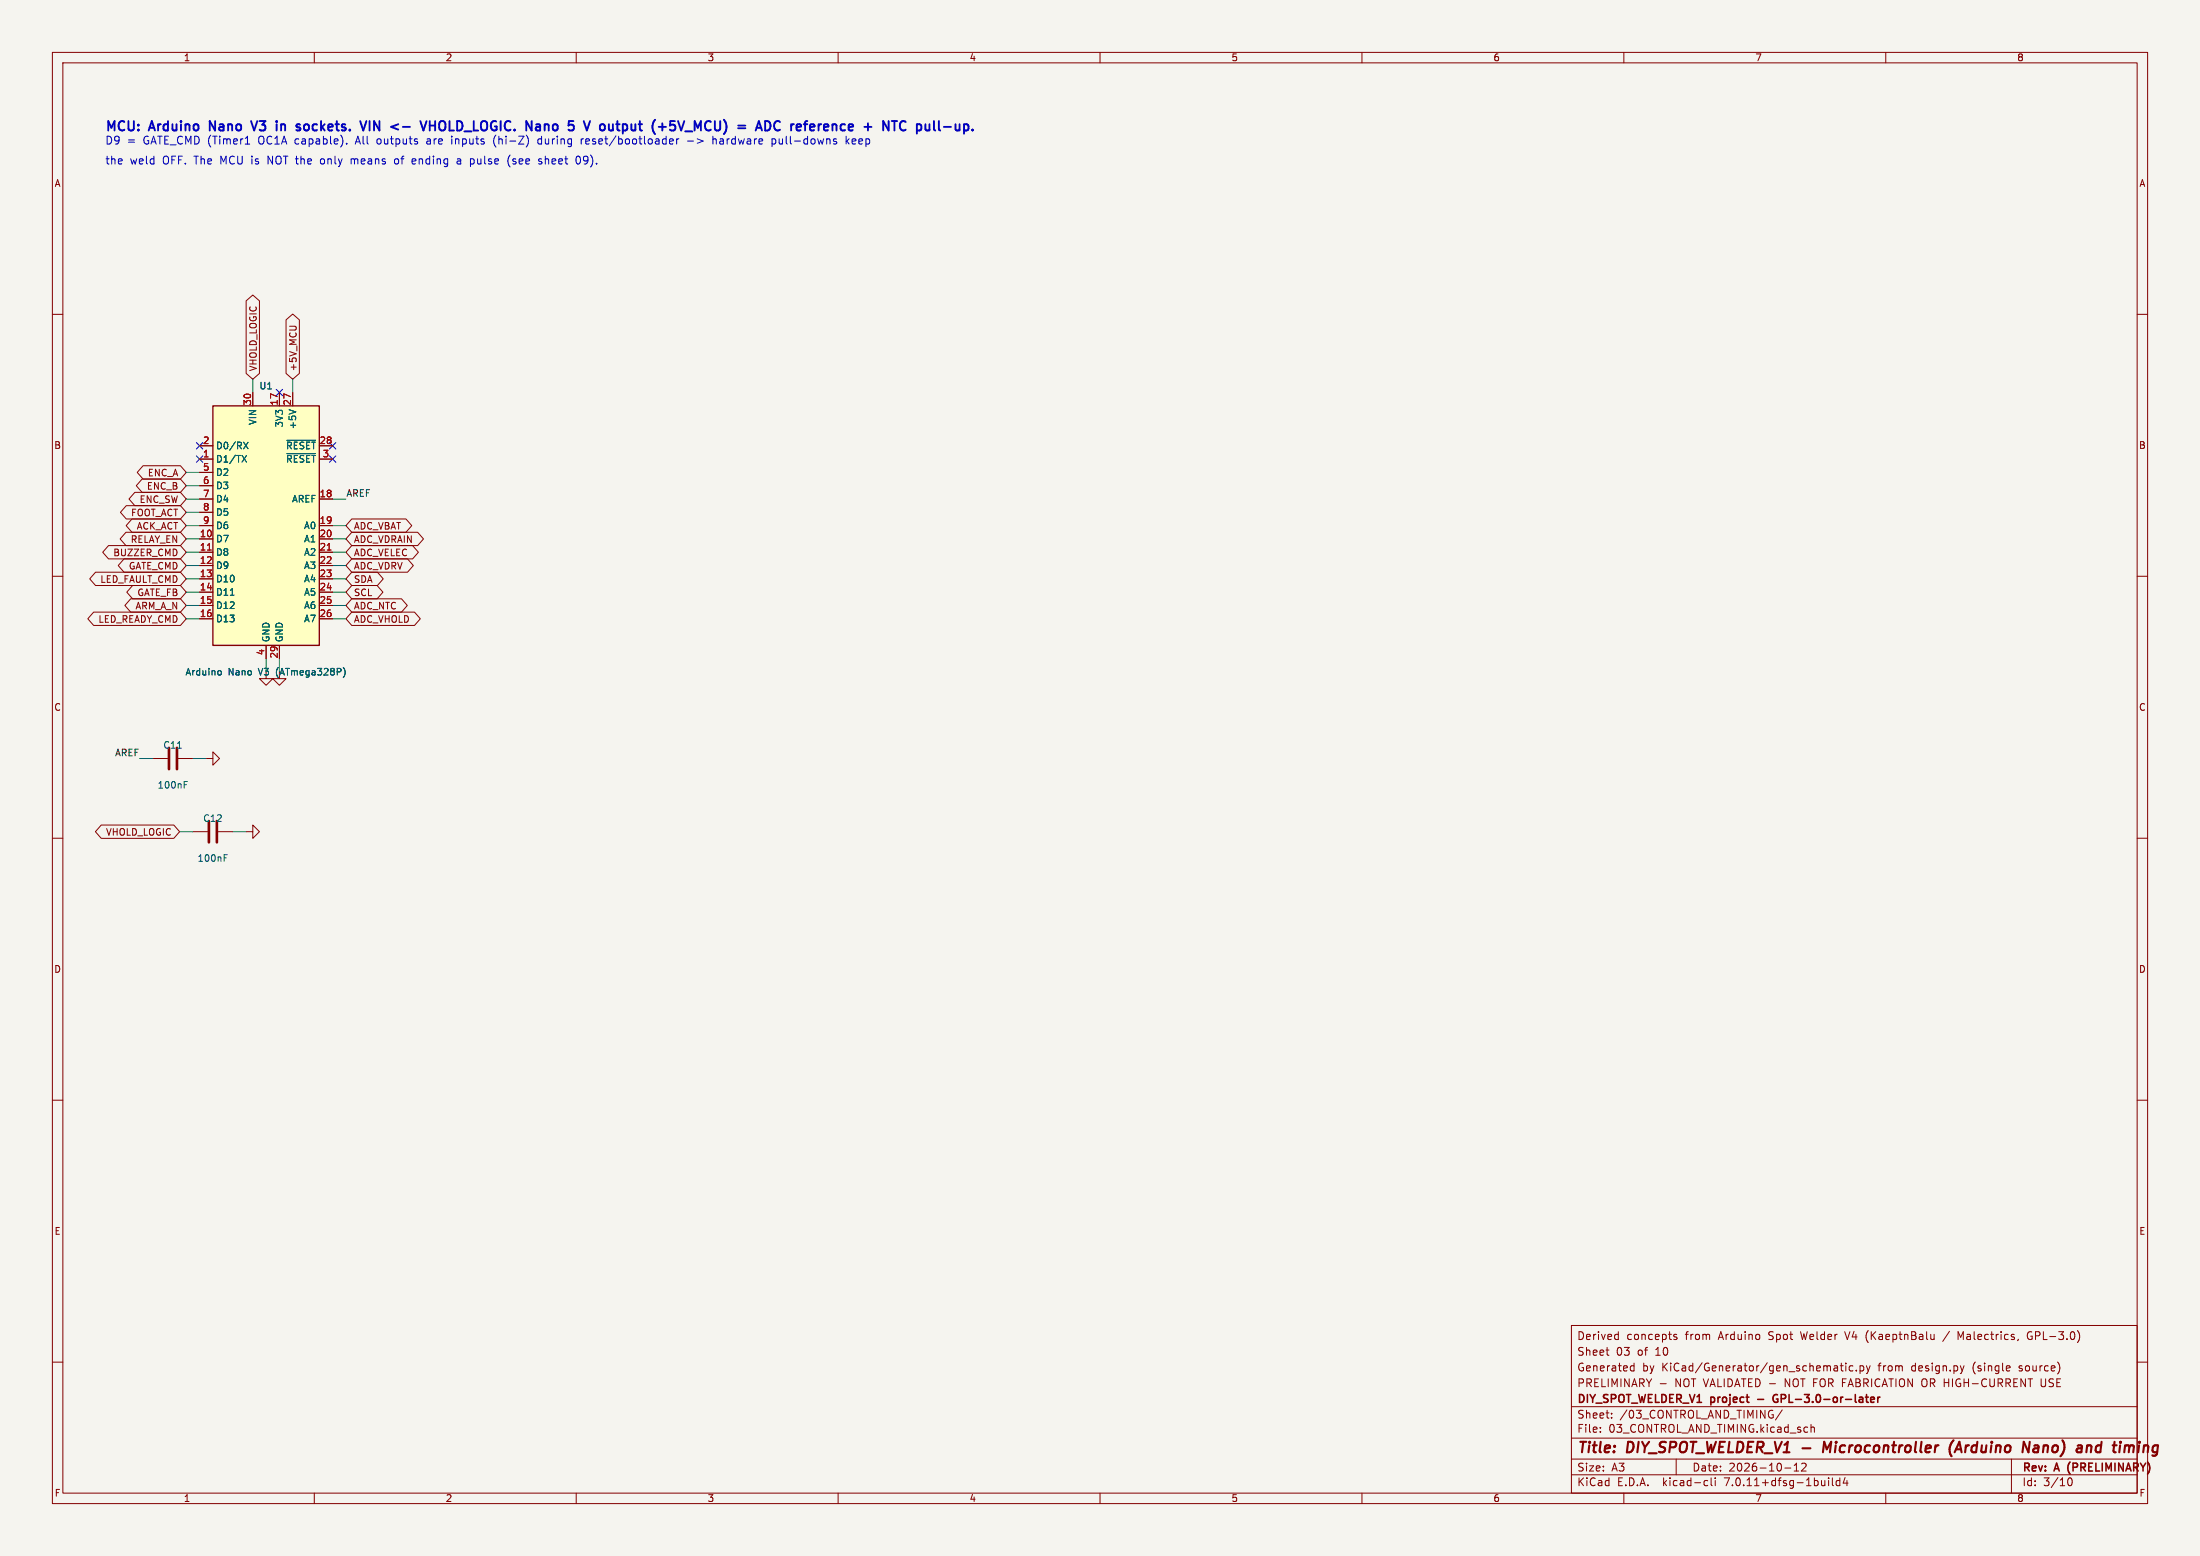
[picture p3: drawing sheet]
<svg xmlns="http://www.w3.org/2000/svg" width="420mm" height="297mm" viewBox="0 0 420 297" stroke-linecap="round" stroke-linejoin="round" font-family="sans-serif">
<path d="M0 0h420v297h-420z" fill="#f5f4ef" stroke="#f5f4ef" stroke-width=".19"/>
<g fill="none" stroke="#840000" stroke-width=".19">
<path d="M10 10h400v277h-400zM12 12h396v273h-396zM60 10v2M110 10v2M160 10v2M210 10v2M260 10v2M310 10v2M360 10v2M10 60h2M47 57.4l1.3-1.1 1.2 1.1v13.9l-1.2 1.1-1.3-1.1zM408 60h2"/>
<path d="M48.3 74.9v2.6M53.3 74.9v2.6M54.6 61.1l1.3-1.2 1.3 1.2v10.2l-1.3 1.1-1.3-1.1zM55.9 74.9v2.6M24.1 96.5h10.3l1.2 1.3-1.2 1.3h-10.3l-1.1-1.3zM25.2 99.1h9.2l1.2 1.2-1.2 1.3h-9.2l-1.1-1.3zM25.7 94h8.7l1.2 1.3-1.2 1.2h-8.7l-1.1-1.2zM27.1 91.4h7.3l1.2 1.3-1.2 1.3h-7.3l-1.1-1.3zM27.3 88.9h7.1l1.2 1.3-1.2 1.2h-7.1l-1.1-1.2zM38.1 87.6h2.5M38.1 95.3h2.5M38.1 85.1h2.5"/>
<path d="M38.1 90.2h2.5M38.1 92.7h2.5M38.1 97.8h2.5M61 87.6h2.5M61 95.3h2.5M61 85.1h2.5M67.2 99.1h10.3l1.1 1.2-1.1 1.3h-10.3l-1.2-1.3zM10 110h2M17.9 116.8h16.5l1.2 1.3-1.2 1.3h-16.5l-1.1-1.3zM18.2 109.2h16.2l1.2 1.3-1.2 1.3h-16.2l-1.1-1.3zM20.7 104.1h13.7l1.2 1.3-1.2 1.3h-13.7l-1.1-1.3zM23.7 106.7h10.7l1.2 1.3-1.2 1.2h-10.7l-1.1-1.2z"/>
<path d="M24 101.6h10.4l1.2 1.3-1.2 1.2h-10.4l-1.1-1.2zM25 114.3h9.4l1.2 1.3-1.2 1.2h-9.4l-1.2-1.2zM25.3 111.8h9.1l1.2 1.2-1.2 1.3h-9.1l-1.1-1.3zM38.1 102.9h2.5M38.1 105.4h2.5M38.1 108h2.5M38.1 110.5h2.5M38.1 113h2.5M38.1 115.6h2.5M38.1 118.1h2.5M38.1 100.3h2.5M61 102.9h2.5"/>
<path d="M61 105.4h2.5M61 108h2.5M61 110.5h2.5M61 113h2.5M61 115.6h2.5M61 118.1h2.5M61 100.3h2.5M67.2 114.3h9.4l1.2 1.3-1.2 1.2h-9.4l-1.2-1.2zM67.2 109.2h4.9l1.1 1.3-1.1 1.3h-4.9l-1.2-1.3zM67.2 116.8h11.9l1.1 1.3-1.1 1.3h-11.9l-1.2-1.3zM67.2 111.8h4.8l1.1 1.2-1.1 1.3h-4.8l-1.2-1.3zM67.2 106.7h10.6l1.1 1.3-1.1 1.2h-10.6l-1.2-1.2z"/>
<path d="M67.2 104.1h11.6l1.1 1.3-1.1 1.3h-11.6l-1.2-1.3zM67.2 101.6h12.5l1.1 1.3-1.1 1.2h-12.5l-1.2-1.2zM408 110h2M50.8 128.3v1.2h1.3l-1.3 1.3-1.3-1.3h1.3M50.8 123.2v2.5M53.3 128.3v1.2h1.3l-1.3 1.3-1.2-1.3h1.2M53.3 123.2v2.5M10 160h2M19.3 157.5h13.9l1.1 1.3-1.1 1.2h-13.9l-1.1-1.2zM29.2 144.8h2.8M34 144.8h2.8M36.8 158.8h2.8"/>
<path d="M39.4 144.8h1.2v-1.3l1.3 1.3-1.3 1.3v-1.3M41.7 158.8h2.7M47 158.8h1.3v-1.3l1.2 1.3-1.2 1.2v-1.2M408 160h2M10 210h2M408 210h2M10 260h2M300 253h108v32h-108zM306.6 257.7h.6M307 258.7h.2M308.5 254.7l.4 .1M308.9 254.2v1.5"/>
<path d="M308.9 255.6l-.4 .1M319.5 255l.7 .4-.3 .3-.4-.1M320.1 254.8l-.4-.1-.2 .2M352.2 254.2l.5 1.5M369.2 255.5l-.4 .2M369.2 254.7v1M372.2 254.1l-1.3 1.9M374.3 255.3l-.5-1.1v1.5M385.3 255.6l-.1 .2M387.7 254.2a.75 .75 0 0 0-.7 .7 .75 .75 0 0 0 .7 .8M408 260h2M300 278.5h108"/>
<path d="M300 274.5h108M300 268.5h108M305.5 273.2v.2M305.5 272.5v.1M307.7 270.5v.2M307.7 269.8v.1M311.4 261.6h.5M311.4 260.8h.5M311.9 260.2v1.5M316.9 264.1h1.2M320 278.5v3M340.2 269.1l-1.3 1.9"/>
<path d="M342.5 279.7l.4-.4v1.5M343.9 279.4l.6-.1 .2 .1 .1 .3-.9 1.1h.9M345.7 271.9v1.5M345.7 272.5l.2-.1 .4 .1 .1 .9M351.3 260.7h.6M351.5 260.2v1.3l.4 .2M352.4 260.2v.1M352.4 260.7v1M353.7 260.8l-.4-.1-.3 .3 .2 .6h.5M354.4 261.5v.2M355.1 260.8l.4-.1 .3 .3-.1 .6h-.6M355.1 260.7v1.5"/>
<path d="M356.3 260.7l.4 1M356.7 261.7l-.4 .5M357 260.7l-.3 1M374.9 260.7l-.3 1M384 278.5v6.5M389.7 263.2v1.2l.2 .3h.3M60 285v2M110 285v2M160 285v2M210 285v2M260 285v2M300 281.5h108"/>
<path d="M310 285v2M325.6 282.6l.4 .1M326 283.5l-.4 .1M326.7 282.1v1.3l.2 .2M327.4 282.1v.1M327.4 282.6v1M340.7 280.2h1.2M342.5 280.8h.9M349.1 282.1v.1M349.1 282.6v1M349.8 282.1v1.3l.2 .2M351.2 282.7l-.4-.1-.3 .3 .2 .6h.5"/>
<path d="M351.2 282.1v1.5M352.2 282l-.3 1.1h.9M352.6 282.6v1M360 285v2M394.8 282.4l-.1 .3M395.5 282.4l.1 .6-.2 .5h-.5l-.2-.5"/>
</g>
<path d="M349.6 275.2l-.9 1.4-.4-1.4-.3 2M373 274.9a2.36 2.36 0 0 0-.4 3.1M373.4 276.6h1M374.1 275.2l-1 2M386.3 275.2l.9 2 .3-2M388.9 275.9l-.6 .1M389 276.4h-.5a.4 .4 0 0 0-.4 .4 .4 .4 0 0 0 .3 .4h.5M398.4 276.1a.49 .49 0 0 1 .9 .1l-.2 1M398.5 275.9l-.2 1.3M406.6 276h.7l-.1 1.2" fill="none" stroke="#840000" stroke-width=".4"/>
<path d="M339.1 267h.3M339.2 266.2a.75 .75 0 0 0-.7 .7 .75 .75 0 0 0 .6 .8l.2-.1M356.1 266.7h.6M356.3 266.2v1.3l.4 .2M357.1 267.2l.7-.2v-.2l-.5-.1-.2 .2 .1 .7h.6M358.5 266.7v1M358.9 266.7l-.3 .1-.1 .2" fill="none" stroke="#840000" stroke-width=".3"/>
<path d="M32.3 142.7v4.1M33.8 142.7v4.1M39.9 156.7v4.1M41.4 156.7v4.1" fill="none" stroke="#840000" stroke-width=".51"/>
<g fill="none" stroke="#006464" stroke-width=".19">
<path d="M55.2 78.2l1.3 .4M46.2 86.9l.9 1.3M46.5 84.4l.9 1.3M47.1 86.9l-.9 1.3M47.4 84.4l-.9 1.3M54.7 84h5.5M54.7 86.6h5.5M44 113.6h.7M41.8 128l.3 .1 .1 .1v.5l-.4 .1M65.5 127.4a1.46 1.46 0 0 1 0 1.9M33.9 142.8h.7M35.2 149.8h.4"/>
<path d="M35.2 149.2h.6M42.8 163.7h.4M42.8 163.1h.6"/>
</g>
<path d="M40.6 77.5h20.4v45.7h-20.4z" fill="#ffffc2" stroke="#ffffc2" stroke-width=".19"/>
<path d="M40.6 77.5h20.4v45.7h-20.4z" fill="none" stroke="#840000" stroke-width=".25"/>
<path d="M39.6 105h.7M62.5 105h.7" fill="none" stroke="#a90000" stroke-width=".19"/>
<g fill="none" stroke="#0000c2" stroke-width=".36">
<path d="M40 24.9v-1.8l1.1 1.8M47.9 23.1l.6 1.8 .6-1.8M53.7 23.7v1.2M54.4 23.8l-.5-.1-.2 .2M58.8 23.8l-.4-.1-.3 .2-.1 .7a.49 .49 0 0 0 .8 .2M70.6 23.1v1.8M71.4 24.9v-1.8l1 1.8M76.9 24.2h1.4M82 24h1.1M83.1 23.1v1.8M84.8 23.2a.6 .6 0 0 0-.7 0 .6 .6 0 0 0-.3 .5v.6a.6 .6 0 0 0 .3 .6 .6 .6 0 0 0 .7-.1M105.6 23.9v.8"/>
<path d="M117.6 23.7h.7M117.9 23.1v1.6l.2 .2M130.8 25.1h1.4M148.9 23.3a.72 .72 0 0 0-.9 0 .72 .72 0 0 0-.2 .8 .67 .67 0 0 0 .3 .7 .67 .67 0 0 0 .8-.1M152.3 23.7l.5 .1 .1 .3-.8 .2M152.8 24.8l-.5 .1M153.4 23.7h.7M154 23.1l-.3 .3v1.5M160.8 23.7l.5 .1M161.3 24.8l-.5 .1M175 23.8l.6-.1 .2 .2M175 23.7v1.8"/>
<path d="M175.8 24.7l-.2 .2-.6-.1M179.2 23.1v1.6l.3 .2M180.2 24.2h1.4"/>
</g>
<g fill="none" stroke="#0000c2" stroke-width=".19">
<path d="M46.8 27.5h.9M61.5 30.3l-.3 .3v.4l.3 .3M66.2 27.4v.1M67 30.3v1M67.5 30.3l-.5 .2M72 26.6v.8M76 30.4l-.4-.1-.3 .3 .1 .6 .2 .1 .4-.1M78.9 30.3h.3l.2 .2M79.3 31.2l-.4 .1M79.4 30.7l-.7 .1M82 26.5l-.5 .1M82 26.9h-.3a.29 .29 0 0 0-.3 .3 .29 .29 0 0 0 .3 .3h.3"/>
<path d="M86.2 26.5v1M87.3 30.4h.6l.1 .9M88 30.7h-.5a.29 .29 0 0 0-.3 .3 .29 .29 0 0 0 .3 .3l.5-.1M94.4 26.2a1.75 1.75 0 0 0 .3 1.9M97 31.2l.4 .7M97.4 29.6l-.4 .6M97.9 31.2l.4 .1M98.3 30.3h-.2l-.2 .2 .1 .2 .3 .1M103.4 30.9v.3M103.4 26.6l-.4-.1-.3 .3 .1 .6h.6M104.1 29.8v1.5M104.2 30.4l-.1 .1"/>
<path d="M110.5 29.8a.94 .94 0 0 1 0 1.5M111 26.5v1M111.4 26.5l-.3 .1-.1 .2M111.5 30v.6M111.9 26.6v.8M112.5 26.9l-.7 .1M128.3 26.5l.2 .4-.7 .1M128.5 27.4l-.5 .1M129.2 26.5v1M129.5 26.5l-.3 .3M131.2 26.9h1.2M136.1 26v1.5"/>
<path d="M136.3 26.5l-.2 .1M136.5 26.5l.2 .2v.8M147.4 26.6l.4-.1 .3 .3-.1 .6h-.6M147.4 26.5v1.5M161.5 26v1.5M161.7 26.9l.4 .6M162.1 26.5l-.6 .6M163.2 26.5h-.3l-.2 .2v.7l.5 .1M163.4 26.9l-.7 .1"/>
</g>
<g fill="none" stroke="#009600" stroke-width=".19">
<path d="M48.3 72.4v2.5M55.9 72.4v2.5M35.6 95.3h2.5M35.6 92.7h2.5M35.6 90.2h2.5M35.6 97.8h2.5M63.5 95.3h2.5M35.6 110.5h2.5M35.6 108h2.5M35.6 105.4h2.5M35.6 102.9h2.5M35.6 100.3h2.5"/>
<path d="M35.6 118.1h2.5M35.6 115.6h2.5M35.6 113h2.5M63.5 110.5h2.5M63.5 108h2.5M63.5 105.4h2.5M63.5 102.9h2.5M63.5 100.3h2.5M63.5 118.1h2.5M63.5 115.6h2.5M63.5 113h2.5M50.8 125.7v2.6"/>
<path d="M53.3 125.7v2.6M26.7 144.8h2.5M34.3 158.8h2.5M36.8 144.8h2.6M44.4 158.8h2.6"/>
</g>
<path d="M52.7 74.3l1.2 1.2M53.9 74.3l-1.2 1.2M37.5 84.5l1.2 1.2M37.5 87l1.2 1.2M38.7 84.5l-1.2 1.2M38.7 87l-1.2 1.2M62.9 84.5l1.2 1.2M62.9 87l1.2 1.2M64.1 87l-1.2 1.2M64.1 84.5l-1.2 1.2" fill="none" stroke="#000084" stroke-width=".19"/>
<g font-size="2.8" fill="#840000">
<text x="301" y="277.9">Title:</text>
<text x="310.6" y="277.9">DIY_SPOT_WELDER_V1 -</text>
<text x="349.7" y="277.9">Microcontroller</text>
<text x="374.6" y="277.9">(Arduino</text>
<text x="389.4" y="277.9">Nano)</text>
<text x="400.6" y="277.9">and</text>
<text x="408.3" y="277.9">timing</text>
</g>
<g font-size="2.5" fill="#0000c2">
<text x="20" y="25.2">MCU:</text>
<text x="28.7" y="25.2">Arduino</text>
<text x="40.8" y="25.2">Nano</text>
<text x="49.7" y="25.2">V3</text>
<text x="55" y="25.2">in</text>
<text x="59.6" y="25.2">sockets.</text>
<text x="72.7" y="25.2">VIN</text>
<text x="79" y="25.2">&lt;-</text>
<text x="85.6" y="25.2">VHOLD_LOGIC.</text>
<text x="106.3" y="25.2">Nano</text>
<text x="115.1" y="25.2">5</text>
<text x="118.9" y="25.2">V</text>
<text x="122.6" y="25.2">output</text>
<text x="133.2" y="25.2">(+5V_MCU)</text>
<text x="150.3" y="25.2">=</text>
<text x="154.7" y="25.2">ADC</text>
<text x="161.9" y="25.2">reference</text>
<text x="176.6" y="25.2">+</text>
<text x="180.9" y="25.2">NTC</text>
</g>
<g font-size="2.1" fill="#0000c2">
<text x="20" y="27.7">D9</text>
<text x="24.2" y="27.7">=</text>
<text x="27.4" y="27.7">GATE_CMD (Timer1</text>
<text x="49.6" y="27.7">OC1A capable).</text>
<text x="68.5" y="27.7">All</text>
<text x="72.7" y="27.7">outputs</text>
<text x="82.3" y="27.7">are</text>
<text x="87.2" y="27.7">inputs</text>
<text x="95.4" y="27.7">(hi-Z)</text>
<text x="104" y="27.7">during</text>
<text x="112.4" y="27.7">reset/bootloader</text>
<text x="132.8" y="27.7">-&gt;</text>
<text x="137.8" y="27.7">hardware</text>
<text x="149.3" y="27.7">pull-downs</text>
<text x="163.6" y="27.7">keep</text>
<text x="20" y="31.5">the</text>
<text x="24.8" y="31.5">weld</text>
<text x="31.1" y="31.5">OFF. The</text>
<text x="42.3" y="31.5">MCU is</text>
<text x="51.7" y="31.5">NOT the</text>
<text x="62" y="31.5">only</text>
<text x="68" y="31.5">means</text>
<text x="76.5" y="31.5">of</text>
<text x="80" y="31.5">ending</text>
<text x="88.7" y="31.5">a</text>
<text x="91.4" y="31.5">pulse</text>
<text x="98.7" y="31.5">(see</text>
<text x="104.8" y="31.5">sheet</text>
<text x="112.1" y="31.5">09).</text>
</g>
<g font-size="2.1" fill="#840000">
<text x="301" y="256">Derived</text>
<text x="310.5" y="256">concepts</text>
<text x="321.8" y="256">from</text>
<text x="328.2" y="256">Arduino</text>
<text x="337.9" y="256">Spot</text>
<text x="344.2" y="256">Welder</text>
<text x="352.9" y="256">V4 (KaeptnBalu</text>
<text x="374.8" y="256">Malectrics,</text>
<text x="388.2" y="256">GPL-3.0)</text>
<text x="301" y="262">Generated</text>
<text x="301" y="259">Sheet</text>
<text x="308.5" y="259">03</text>
<text x="312.7" y="259">of</text>
<text x="313.5" y="262">by</text>
<text x="316.2" y="259">10</text>
<text x="317.3" y="262">KiCad/Generator/gen_schematic.py</text>
<text x="358.7" y="262">from</text>
<text x="365.2" y="262">design.py</text>
<text x="377" y="262">(single</text>
<text x="386" y="262">source)</text>
<text x="301" y="268.2">DIY_SPOT_WELDER_V1 project</text>
<text x="301" y="265">PRELIMINARY</text>
<text x="319.8" y="265">NOT VALIDATED -</text>
<text x="336.2" y="268.2">-</text>
<text x="339.8" y="268.2">GPL-3.0-or-later</text>
<text x="341.1" y="265">NOT FOR FABRICATION OR HIGH-CURRENT</text>
<text x="390.8" y="265">USE</text>
<text x="301" y="273.7">File:</text>
<text x="301" y="271">Sheet:</text>
<text x="307.1" y="273.7">03_CONTROL_AND_TIMING.kicad_sch</text>
<text x="309.2" y="271">/03_CONTROL_AND_TIMING/</text>
<text x="301" y="281.1">Size:</text>
<text x="307.6" y="281.1">A3</text>
<text x="323" y="281.1">Date:</text>
<text x="330" y="281.1">2026-10-12</text>
<text x="386" y="281.3">Rev:</text>
<text x="392.4" y="281.3">A</text>
<text x="395.4" y="281.3">(PRELIMINARY)</text>
<text x="301" y="283.9">KiCad</text>
<text x="308.7" y="283.9">E.D.A.</text>
<text x="317.6" y="283.9">kicad-cli</text>
<text x="329.5" y="283.9">7.0.11+dfsg-1build4</text>
<text x="386" y="283.9">Id:</text>
<text x="390.1" y="283.9">3/10</text>
</g>
<g font-size="1.8" fill="#840000">
<text x="35" y="11.9">1</text>
<text x="85" y="11.9">2</text>
<text x="135" y="11.9">3</text>
<text x="185" y="11.9">4</text>
<text x="235" y="11.9">5</text>
<text x="285" y="11.9">6</text>
<text x="335" y="11.9">7</text>
<text x="385" y="11.9">8</text>
<text x="10.3" y="35.9">A</text>
<text x="408.3" y="35.9">A</text>
<text x="49.2" y="71" transform="rotate(-90 49.2 71)">VHOLD_LOGIC</text>
<text x="56.8" y="71" transform="rotate(-90 56.8 71)">+5V_MCU</text>
<text x="10.3" y="85.9">B</text>
<text x="408.2" y="85.9">B</text>
<text x="27.9" y="93.7">ENC_B</text>
<text x="28.1" y="91.1">ENC_A</text>
<text x="24.9" y="98.7">FOOT_ACT</text>
<text x="26" y="101.3">ACK_ACT</text>
<text x="26.6" y="96.2">ENC_SW</text>
<text x="67.5" y="101.3">ADC_VBAT</text>
<text x="21.5" y="106.4">BUZZER_CMD</text>
<text x="24.9" y="103.8">RELAY_EN</text>
<text x="67.5" y="106.4">ADC_VELEC</text>
<text x="67.5" y="103.8">ADC_VDRAIN</text>
<text x="19.1" y="111.4">LED_FAULT_CMD</text>
<text x="24.5" y="108.9">GATE_CMD</text>
<text x="26.1" y="114">GATE_FB</text>
<text x="67.5" y="111.4">SDA</text>
<text x="67.5" y="114">SCL</text>
<text x="67.5" y="108.9">ADC_VDRV</text>
<text x="18.7" y="119.1">LED_READY_CMD</text>
<text x="25.8" y="116.5">ARM_A_N</text>
<text x="67.5" y="116.5">ADC_NTC</text>
<text x="67.5" y="119.1">ADC_VHOLD</text>
<text x="10.3" y="135.9">C</text>
<text x="408.2" y="135.9">C</text>
<text x="20.1" y="159.7">VHOLD_LOGIC</text>
<text x="10.3" y="185.9">D</text>
<text x="408.2" y="185.9">D</text>
<text x="10.3" y="235.9">E</text>
<text x="408.3" y="235.9">E</text>
<text x="10.3" y="285.9">F</text>
<text x="35" y="286.9">1</text>
<text x="85" y="286.9">2</text>
<text x="135" y="286.9">3</text>
<text x="185" y="286.9">4</text>
<text x="235" y="286.9">5</text>
<text x="285" y="286.9">6</text>
<text x="335" y="286.9">7</text>
<text x="385" y="286.9">8</text>
<text x="408.3" y="285.9">F</text>
</g>
<g font-size="1.8" fill="#a90000">
<text x="48" y="77.5" transform="rotate(-90 48 77.5)">30</text>
<text x="53.1" y="77.5" transform="rotate(-90 53.1 77.5)">17</text>
<text x="55.6" y="77.5" transform="rotate(-90 55.6 77.5)">27</text>
<text x="38.7" y="87.4">1</text>
<text x="38.7" y="84.8">2</text>
<text x="38.7" y="89.9">5</text>
<text x="60.9" y="84.8">28</text>
<text x="61.5" y="87.4">3</text>
<text x="38.7" y="92.5">6</text>
<text x="38.7" y="95">7</text>
<text x="60.9" y="95">18</text>
<text x="38.7" y="97.5">8</text>
<text x="38.7" y="100.1">9</text>
<text x="60.9" y="100.1">19</text>
<text x="38.1" y="102.6">10</text>
<text x="38.1" y="105.2">11</text>
<text x="38.1" y="107.7">12</text>
<text x="60.9" y="102.6">20</text>
<text x="60.9" y="105.2">21</text>
<text x="60.9" y="107.7">22</text>
<text x="38.1" y="110.2">13</text>
<text x="38.1" y="112.8">14</text>
<text x="60.9" y="110.2">23</text>
<text x="60.9" y="112.8">24</text>
<text x="38.1" y="115.3">15</text>
<text x="38.1" y="117.9">16</text>
<text x="60.9" y="115.3">25</text>
<text x="60.9" y="117.9">26</text>
<text x="50.5" y="125.2" transform="rotate(-90 50.5 125.2)">4</text>
<text x="53.1" y="125.8" transform="rotate(-90 53.1 125.8)">29</text>
</g>
<g font-size="1.8" fill="#006464">
<text x="49.4" y="74.5">U1</text>
<text x="49.1" y="81.2" transform="rotate(-90 49.1 81.2)">VIN</text>
<text x="54.2" y="81.7" transform="rotate(-90 54.2 81.7)">3V3</text>
<text x="56.7" y="82.1" transform="rotate(-90 56.7 82.1)">+5V</text>
<text x="41.1" y="88.5">D1/TX</text>
<text x="41.1" y="86">D0/RX</text>
<text x="54.5" y="86">~{RESET}</text>
<text x="54.5" y="88.5">~{RESET}</text>
<text x="41.1" y="91">D2</text>
<text x="41.1" y="93.6">D3</text>
<text x="41.1" y="96.1">D4</text>
<text x="41.1" y="98.7">D5</text>
<text x="41.1" y="101.2">D6</text>
<text x="55.7" y="96.1">AREF</text>
<text x="58" y="101.2">A0</text>
<text x="41.1" y="103.7">D7</text>
<text x="41.1" y="106.3">D8</text>
<text x="58" y="103.7">A1</text>
<text x="58" y="106.3">A2</text>
<text x="41.1" y="108.8">D9</text>
<text x="41.1" y="111.4">D10</text>
<text x="41.1" y="113.9">D11</text>
<text x="58" y="108.8">A3</text>
<text x="58" y="111.4">A4</text>
<text x="58" y="113.9">A5</text>
<text x="41.1" y="116.4">D12</text>
<text x="41.1" y="119">D13</text>
<text x="58" y="116.4">A6</text>
<text x="58" y="119">A7</text>
<text x="51.7" y="122.7" transform="rotate(-90 51.7 122.7)">GND</text>
<text x="54.2" y="122.7" transform="rotate(-90 54.2 122.7)">GND</text>
<text x="35.3" y="129.1">Arduino</text>
<text x="43.6" y="129.1">Nano</text>
<text x="49.5" y="129.1">V3</text>
<text x="53" y="129.1">(ATmega328P)</text>
<text x="31.1" y="143.1">C11</text>
<text x="30" y="150.7">100nF</text>
<text x="38.7" y="157.1">C12</text>
<text x="37.6" y="164.7">100nF</text>
</g>
<g font-size="1.8" fill="#0f0f0f">
<text x="66" y="94.9">AREF</text>
<text x="21.9" y="144.4">AREF</text>
</g>
</svg>
